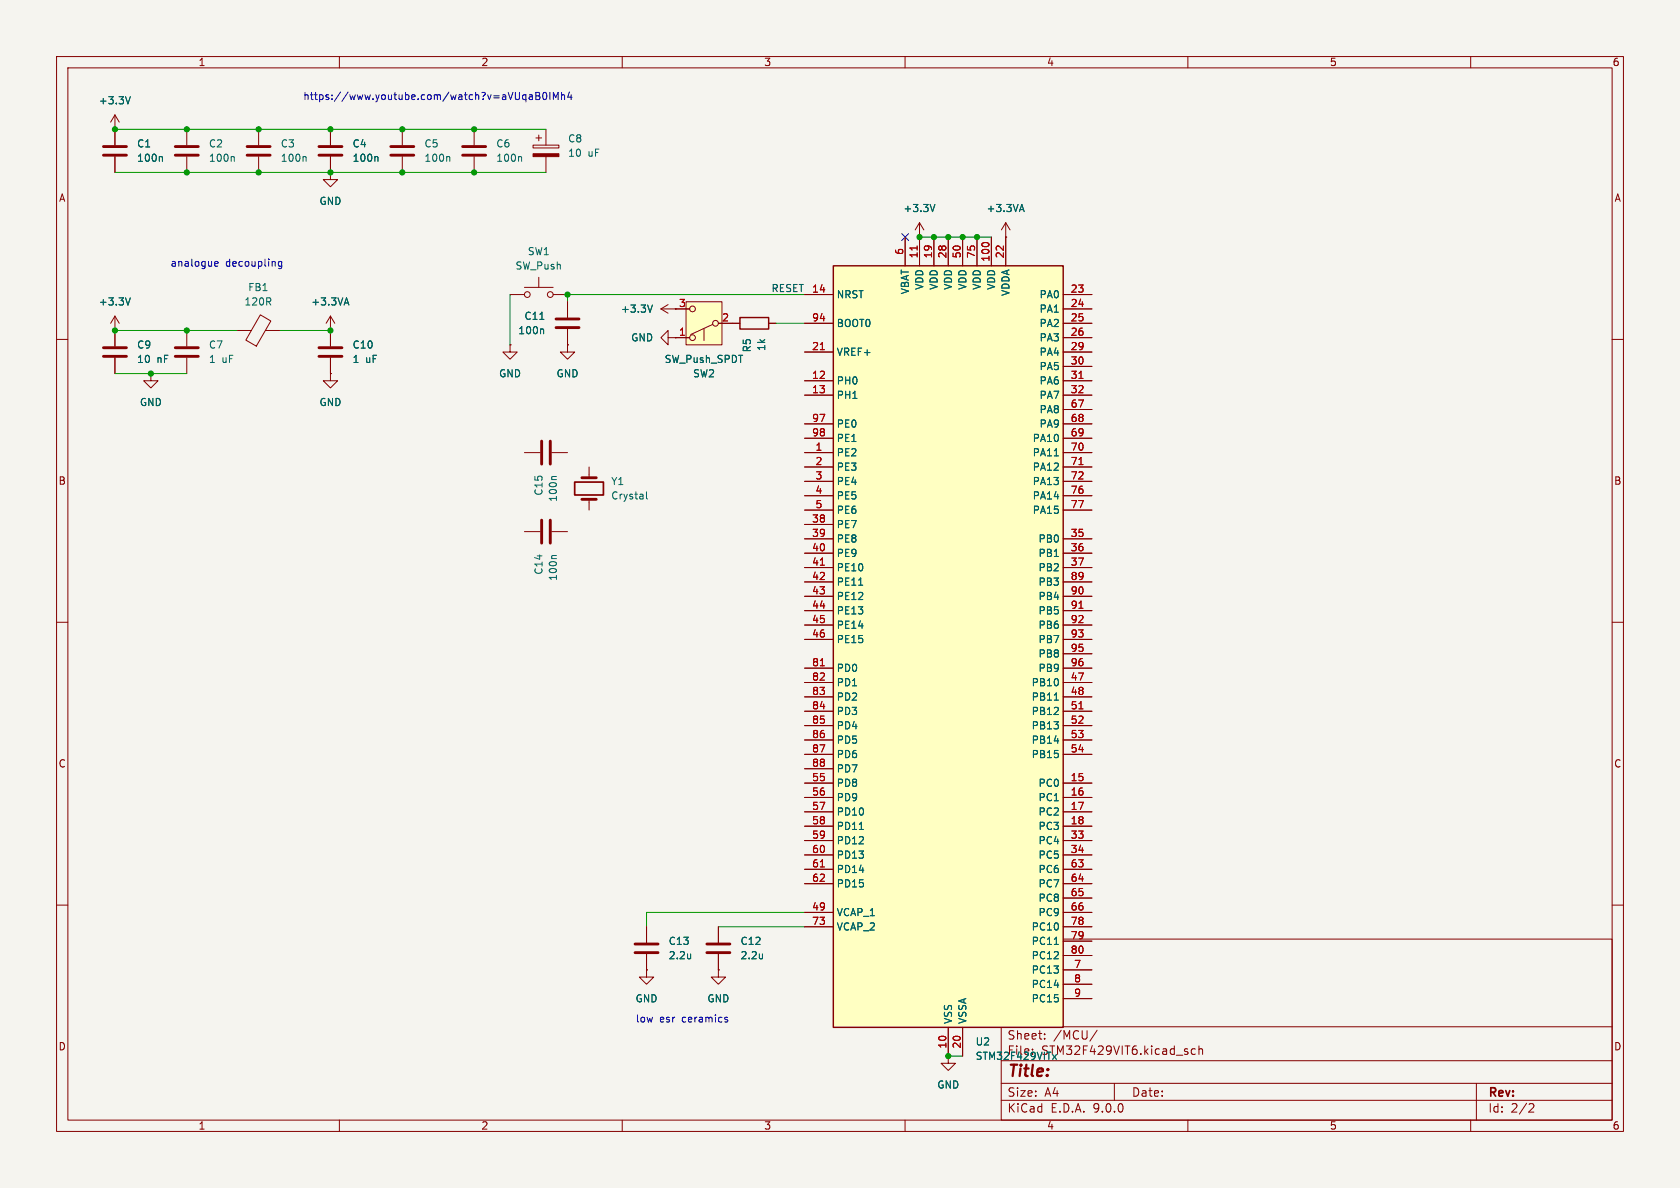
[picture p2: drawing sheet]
<svg xmlns="http://www.w3.org/2000/svg" width="297mm" height="210mm" viewBox="0 0 297 210" stroke-linecap="round" stroke-linejoin="round" font-family="sans-serif">
<path d="M0 0h297v210h-297z" fill="#f5f4ef" stroke="#f5f4ef" stroke-width=".18"/>
<g fill="none" stroke="#840000" stroke-width=".18">
<path d="M10 10h277v190h-277zM12 12h273v186h-273zM60 10v2M110 10v2M160 10v2M210 10v2M260 10v2M58.4 30.5v1.3h1.3l-1.3 1.2-1.3-1.2h1.3M58.4 30.5h.1M58.4 22.9v2.8M58.4 27.7v2.8M71.1 22.9v2.8"/>
<path d="M71.1 27.7v2.8M162.6 39.4l-.8 1.2M162.6 39.4l.7 1.2M162.6 39.4v2.5M58.4 58.4h.1M58.4 55.9l-.7 1.3M58.4 55.9l.8 1.3M58.4 55.9v5.3M90.2 52.1h2.5M92.7 50.8h5.1M95.2 49v1.8M97.8 52.1h2.5"/>
<path d="M100.3 53.3v2.8M100.3 58.2v2.8M162.6 41.9h.1M10 60h2M58.4 66v1.3h1.3l-1.3 1.3-1.3-1.3h1.3M58.4 66h.1M58.4 63.2v2.8M90.2 61v1.2h1.2l-1.2 1.3-1.3-1.3h1.3M90.2 61h.1M285 60h2M92.7 94h2.8M92.7 80h2.8"/>
<path d="M97.5 94h2.8M97.5 80h2.8M10 110h2M285 110h2M10 160h2M177 166h108v32h-108zM285 160h2M60 198v2M110 198v2M160 198v2M167.6 186.7v1.3h1.3l-1.3 1.2-1.2-1.2h1.2M167.6 186.7h.1"/>
<path d="M177 194.5h108M177 191.5h108M177 187.5h108M177 181.5h108M182.5 185.5v.1M184.7 183.6v.1M184.7 182.8v.1M194 182.1l-1.3 2M197 191.5v3M210 198v2M211.3 185.5l-.4-.1-.3 .3v.4l.1 .2h.6M212 185.5l.2-.1 .3 .1 .1 .9"/>
<path d="M212 184.9v1.5M260 198v2M261 191.5v6.5M270.5 195.1l.5 .1 .2 .3-1 1.1h1"/>
<circle cx="93.2" cy="52.1" r=".51"/>
<circle cx="97.3" cy="52.1" r=".51"/>
</g>
<path d="M66.6 27.7l.2 .2v.6M79.3 27.7l.2 .2v.6M165.3 36.1l-.4 1.3M61 53.6h.6M61.3 52.6l.4 1.3M95.4 56.5h.8M95.9 58.2l.2 .1v.7M98.4 98.2h-.7l-.2 .2M98.4 84.2h-.7l-.2 .2" fill="none" stroke="#006464" stroke-width=".18"/>
<path d="M56.4 25.9h4.1M56.4 27.4h4.1M69.1 25.9h4.1M69.1 27.4h4.1M98.3 56.4h4.1M98.3 57.9h4.1M56.4 61.5h4.1M56.4 63h4.1M95.8 78v4M97.3 78v4M95.8 91.9v4.1M97.3 91.9v4.1" fill="none" stroke="#840000" stroke-width=".51"/>
<path d="M147.3 47h40.7v134.6h-40.7z" fill="#ffffc2"/>
<path d="M147.3 47h40.7v134.6h-40.7z" fill="none" stroke="#840000" stroke-width=".25"/>
<g fill="none" stroke="#840000" stroke-width=".18">
<path d="M83.8 22.9v2.8M83.8 27.7v2.8M94.2 25.7h4.6v.5h-4.6zM94.7 24.4h1.1M95.2 23.9v1M96.5 22.9v2.8M96.5 27.7v2.8M142.2 52.1h5.1M142.2 57.2h5.1M160 41.9v5.1M162.6 41.9v5.1M165.1 41.9v5.1"/>
<path d="M167.6 41.9v5.1M170.2 41.9v5.1M172.7 41.9v5.1M175.3 41.9v5.1M177.8 41.9v5.1M188 52.1h5M188 57.2h5M188 54.6h5M188 59.7h5M142.2 62.2h5.1M142.2 67.3h5.1M142.2 69.9h5.1"/>
<path d="M142.2 74.9h5.1M142.2 77.5h5.1M188 62.2h5M188 67.3h5M188 69.9h5M188 74.9h5M188 77.5h5M188 64.8h5M188 72.4h5M142.2 80h5.1M142.2 82.6h5.1M142.2 85.1h5.1"/>
<path d="M142.2 87.6h5.1M142.2 90.2h5.1M142.2 92.7h5.1M142.2 95.3h5.1M142.2 97.8h5.1M188 80h5M188 82.6h5M188 85.1h5M188 87.6h5M188 90.2h5M188 95.3h5M188 97.8h5"/>
<path d="M142.2 100.3h5.1M142.2 102.9h5.1M142.2 105.4h5.1M142.2 108h5.1M142.2 110.5h5.1M142.2 113h5.1M142.2 118.1h5.1M188 100.3h5M188 102.9h5M188 105.4h5M188 108h5M188 110.5h5"/>
<path d="M188 113h5M188 118.1h5M188 115.6h5M142.2 120.7h5.1M142.2 123.2h5.1M142.2 125.7h5.1M142.2 128.3h5.1M142.2 130.8h5.1M142.2 133.4h5.1M142.2 135.9h5.1M142.2 138.4h5.1M188 120.7h5"/>
<path d="M188 123.2h5M188 125.7h5M188 128.3h5M188 130.8h5M188 133.4h5M188 138.4h5M142.2 141h5.1M142.2 143.5h5.1M142.2 146.1h5.1M142.2 148.6h5.1M142.2 151.1h5.1M142.2 153.7h5.1"/>
<path d="M142.2 156.2h5.1M188 141h5M188 143.5h5M188 146.1h5M188 148.6h5M188 151.1h5M188 153.7h5M188 156.2h5M188 158.8h5M142.2 161.3h5.1M142.2 163.8h5.1M188 161.3h5"/>
<path d="M188 163.8h5M188 166.4h5M188 168.9h5M188 171.5h5M188 174h5M188 176.5h5M167.6 181.6v5.1M170.2 181.6v5.1"/>
</g>
<path d="M162.1 43.5v.7M145 61.8h.7M190.7 66.9h.8M145 99.9h.7M190.7 82.1h.8M145 117.7h.7M190.7 107.5h.8M190.7 125.3h.8M145 153.3h.7" fill="none" stroke="#a90000" stroke-width=".18"/>
<path d="M92 27.7l.2 .2v.6M186.4 80.6h.7M151.8 103.4h.7M186.4 123.8h.7M151.9 146.6h.7M186.4 166.9h.7" fill="none" stroke="#006464" stroke-width=".18"/>
<path d="M94.2 27.2h4.6v.5h-4.6z" fill="#840000" stroke="#840000" stroke-width=".18"/>
<path d="M81.8 25.9h4.1M81.8 27.4h4.1" fill="none" stroke="#840000" stroke-width=".51"/>
<path d="M121.3 53.3h6.3v7.7h-6.3z" fill="#ffffc2"/>
<g fill="none" stroke="#840000" stroke-width=".18">
<path d="M20.3 22.9h.1M20.3 20.3l-.7 1.3M20.3 20.3l.8 1.3M20.3 20.3v5.4M20.3 27.7v2.8M33 22.9v2.8M33 27.7v2.8M45.7 22.9v2.8M45.7 27.7v2.8M58.4 30.5h.1M58.4 22.9v2.8M58.4 27.7v2.8"/>
<path d="M177.8 39.4l-.8 1.2M177.8 39.4l.8 1.2M177.8 39.4v7.6M20.3 58.4h.1M20.3 55.9v5.3M20.3 55.9l.8 1.3M20.3 55.9l-.7 1.3M33 58.4v2.8M41.9 58.4h2.5M46 55.7l1.9 1-2.6 4.5-1.8-1.1zM46.9 58.4h2.6M58.4 58.4h.1"/>
<path d="M58.4 58.4v2.8M100.3 53.3v2.8M100.3 58.2v2.8M116.8 54.6h5.1M116.8 54.6l1.3 .8M118.1 59.7v-1.3l-1.3 1.3 1.3 1.3v-1.3h1.3M118.1 53.8l-1.3 .8M119.4 54.6h.1M119.4 59.7h.1M119.4 59.7h2.5M121.3 53.3h6.3v7.7h-6.3zM124.5 58.2v2"/>
<path d="M126 57.4l-3.9 1.7M127 57.2h3.8M135.9 57.2h1.3M142.2 57.2h5.1M142.2 52.1h5.1M160 41.9v5.1M162.6 41.9h.1M162.6 41.9v5.1M165.1 41.9v5.1M167.6 41.9v5.1M170.2 41.9v5.1M172.7 41.9v5.1"/>
<path d="M175.3 41.9v5.1M177.8 41.9h.1M188 57.2h5M188 59.7h5M188 54.6h5M188 52.1h5M20.3 63.2v2.8M26.7 66v1.3h1.2l-1.2 1.3-1.3-1.3h1.3M26.7 66h.1M33 63.2v2.8M58.4 66h.1M58.4 63.2v2.8"/>
<path d="M90.2 61h.1M100.3 61v1.2h1.3l-1.3 1.3-1.2-1.3h1.2M100.3 61h.1M142.2 62.2h5.1M142.2 67.3h5.1M142.2 69.9h5.1M142.2 74.9h5.1M142.2 77.5h5.1M188 62.2h5M188 67.3h5M188 69.9h5M188 74.9h5"/>
<path d="M188 77.5h5M188 64.8h5M188 72.4h5M104.1 82.6v1.9M104.1 88.3v1.9M142.2 80h5.1M142.2 82.6h5.1M142.2 85.1h5.1M142.2 87.6h5.1M142.2 90.2h5.1M142.2 92.7h5.1M142.2 95.3h5.1"/>
<path d="M142.2 97.8h5.1M188 80h5M188 82.6h5M188 85.1h5M188 87.6h5M188 90.2h5M188 95.3h5M188 97.8h5M142.2 100.3h5.1M142.2 102.9h5.1M142.2 105.4h5.1M142.2 108h5.1"/>
<path d="M142.2 110.5h5.1M142.2 113h5.1M142.2 118.1h5.1M188 100.3h5M188 102.9h5M188 105.4h5M188 108h5M188 110.5h5M188 113h5M188 118.1h5M188 115.6h5M142.2 120.7h5.1"/>
<path d="M142.2 123.2h5.1M142.2 125.7h5.1M142.2 128.3h5.1M142.2 130.8h5.1M142.2 133.4h5.1M142.2 135.9h5.1M142.2 138.4h5.1M188 120.7h5M188 123.2h5M188 125.7h5M188 128.3h5M188 130.8h5"/>
<path d="M188 133.4h5M188 138.4h5M142.2 141h5.1M142.2 143.5h5.1M142.2 146.1h5.1M142.2 148.6h5.1M142.2 151.1h5.1M142.2 153.7h5.1M142.2 156.2h5.1M188 141h5M188 143.5h5M188 146.1h5"/>
<path d="M188 148.6h5M188 151.1h5M188 153.7h5M188 156.2h5M188 158.8h5M114.3 171.5v1.2h1.3l-1.3 1.3-1.3-1.3h1.3M114.3 171.5h.1M114.3 163.8v2.8M114.3 168.7v2.8M127 171.5v1.2h1.3l-1.3 1.3-1.3-1.3h1.3M127 171.5h.1M127 163.8v2.8"/>
<path d="M127 168.7v2.8M142.2 161.3h5.1M142.2 163.8h5.1M188 161.3h5M188 163.8h5M188 166.4h5M188 168.9h5M188 171.5h5M188 174h5M188 176.5h5M167.6 186.7h.1M167.6 181.6v5.1"/>
<path d="M170.2 181.6v5.1"/>
<circle cx="122.4" cy="59.7" r=".51"/>
<circle cx="122.4" cy="54.6" r=".51"/>
<circle cx="126.5" cy="57.2" r=".51"/>
</g>
<g fill="none" stroke="#840000" stroke-width=".51">
<path d="M18.3 25.9h4.1M18.3 27.4h4.1M31 25.9h4.1M31 27.4h4.1M43.7 25.9h4.1M43.7 27.4h4.1M18.3 61.5h4.1M18.3 63h4.1M31 61.5h4.1M31 63h4.1M102.9 84.5h2.5M102.9 88.3h2.5"/>
<path d="M112.3 166.9h4M112.3 168.4h4M125 166.9h4M125 168.4h4"/>
</g>
<path d="M101.6 85.2h5.1v2.3h-5.1z" fill="none" stroke="#840000" stroke-width=".3"/>
<g fill="none" stroke="#006464" stroke-width=".18">
<path d="M23 17.1l-.4 1.3M28.5 27.7l.2 .2v.6M41.2 27.7l.2 .2v.6M53.9 27.7l.2 .2v.6M66.6 27.7l.2 .2v.6M165.3 36.1l-.4 1.3M180.3 37h.6M180.6 36.1l.5 1.3M23 52.6l-.4 1.3M61 53.6h.6M61.3 52.6l.4 1.3M95.4 56.5h.8"/>
<path d="M95.9 58.2l.2 .1v.7M115.3 53.9l-.4 1.3M114.3 86.9v1.1l.2 .2M186.4 80.6h.7M151.8 103.4h.7M186.4 123.8h.7M151.9 146.6h.7M122.1 168.6v.9M122.1 169.4h-.1M134.8 168.6v.9M134.8 169.4h-.1M186.4 166.9h.7"/>
</g>
<path d="M130.8 56.1h5.1v2.1h-5.1z" fill="none" stroke="#840000" stroke-width=".25"/>
<path d="M20.3 30.5h76.2M20.3 22.9h76.2M20.3 58.4h21.6M49.5 58.4h8.9M90.2 52.1v8.9M137.2 57.2h5M142.2 52.1h-41.9v1.2M162.6 41.9h12.7M20.3 66h12.7M127 163.8h15.2M142.2 161.3h-27.9v2.5M167.6 186.7h2.6" fill="none" stroke="#009600" stroke-width=".18"/>
<path d="M159.4 41.3l1.2 1.2M160.6 41.3l-1.2 1.2" fill="none" stroke="#000084" stroke-width=".18"/>
<g fill="none" stroke="#0000c2" stroke-width=".18">
<path d="M93.6 16.8h.5v.8M94.1 17.1h-.4l-.2 .2 .2 .3 .4-.1M94.7 16.3h.5l.2 .3-.2 .3 .2 .2 .1 .3-.3 .2h-.5zM94.7 16.9h.5M96.1 16.5l.1-.2a.68 .68 0 0 1 .5 .7 .68 .68 0 0 1-.5 .6l-.1-.1-.2-.4zM97.2 16.3v1.3M97.8 17.6v-1.3l.4 .9 .5-.9v1.3M99.3 16.9l.2-.1h.3v.8M99.3 16.3v1.3M100.7 16.3l-.3 .9h.7M101 16.8v.8M38 46.6l.6-.1-.1-.2-.4-.1-.1 .2v.6h.5"/>
<path d="M49.8 46.3l-.4-.1-.2 .3 .1 .5h.5M49.8 46.2v1l-.2 .3-.3-.1M128.3 179.8l.3 .1M128.3 180.2l.3 .1 .1 .2-.2 .2h-.3"/>
</g>
<path d="M162.1 43.5v.7M145 61.8h.7M190.7 66.9h.8M145 99.9h.7M190.7 82.1h.8M145 117.7h.7M190.7 107.5h.8M190.7 125.3h.8M145 153.3h.7" fill="none" stroke="#a90000" stroke-width=".18"/>
<g fill="#009600" stroke="#009600" stroke-width=".18">
<circle cx="26.7" cy="66" r=".46"/>
<circle cx="33" cy="30.5" r=".46"/>
<circle cx="45.7" cy="30.5" r=".46"/>
<circle cx="45.7" cy="22.9" r=".46"/>
<circle cx="33" cy="22.9" r=".46"/>
<circle cx="33" cy="58.4" r=".46"/>
<circle cx="20.3" cy="58.4" r=".46"/>
<circle cx="20.3" cy="22.9" r=".46"/>
<circle cx="71.1" cy="22.9" r=".46"/>
<circle cx="83.8" cy="30.5" r=".46"/>
<circle cx="71.1" cy="30.5" r=".46"/>
<circle cx="58.4" cy="30.5" r=".46"/>
<circle cx="58.4" cy="22.9" r=".46"/>
<circle cx="83.8" cy="22.9" r=".46"/>
<circle cx="100.3" cy="52.1" r=".46"/>
<circle cx="58.4" cy="58.4" r=".46"/>
<circle cx="172.7" cy="41.9" r=".46"/>
<circle cx="167.6" cy="186.7" r=".46"/>
<circle cx="165.1" cy="41.9" r=".46"/>
<circle cx="167.6" cy="41.9" r=".46"/>
<circle cx="170.2" cy="41.9" r=".46"/>
<circle cx="162.6" cy="41.9" r=".46"/>
</g>
<text font-size="2.8" fill="#840000" x="178" y="190.9">Title:</text>
<g font-size="2.1" fill="#840000">
<text x="178" y="184">Sheet:</text>
<text x="186.2" y="184">/MCU/</text>
<text x="178" y="196.9">KiCad</text>
<text x="178" y="194.1">Size:</text>
<text x="184.7" y="194.1">A4</text>
<text x="185.7" y="196.9">E.D.A.</text>
<text x="193.3" y="196.9">9.0.0</text>
<text x="200" y="194.1">Date:</text>
<text x="263" y="194.3">Rev:</text>
<text x="263" y="196.9">Id:</text>
<text x="267.1" y="196.9">2/2</text>
</g>
<g font-size="2.1" fill="#006464">
<text x="178" y="186.7">File:</text>
<text x="184.1" y="186.7">STM32F429VIT6.kicad_sch</text>
</g>
<g font-size="1.8" fill="#840000">
<text x="35" y="11.9">1</text>
<text x="85" y="11.9">2</text>
<text x="135" y="11.9">3</text>
<text x="185" y="11.9">4</text>
<text x="235" y="11.9">5</text>
<text x="285" y="11.9">6</text>
<text x="10.3" y="35.9">A</text>
<text x="285.3" y="35.9">A</text>
<text x="10.3" y="85.9">B</text>
<text x="285.3" y="85.9">B</text>
<text x="10.3" y="135.9">C</text>
<text x="285.3" y="135.9">C</text>
<text x="10.3" y="185.9">D</text>
<text x="285.3" y="185.9">D</text>
<text x="35" y="199.9">1</text>
<text x="85" y="199.9">2</text>
<text x="135" y="199.9">3</text>
<text x="185" y="199.9">4</text>
<text x="235" y="199.9">5</text>
<text x="285" y="199.9">6</text>
</g>
<g font-size="1.8" fill="#0000c2">
<text x="53.5" y="17.9">https://www.youtube.com/watch?v=aVUqaB0IMh4</text>
<text x="30.1" y="47.3">analogue</text>
<text x="39.9" y="47.3">decoupling</text>
<text x="112.3" y="181">low</text>
<text x="116.6" y="181">esr</text>
<text x="120.7" y="181">ceramics</text>
</g>
<g font-size="1.8" fill="#006464">
<text x="17.4" y="18.6">+3.3V</text>
<text x="24.1" y="26.3">C1</text>
<text x="24.1" y="28.8">100n</text>
<text x="36.8" y="26.3">C2</text>
<text x="36.8" y="28.8">100n</text>
<text x="49.5" y="26.3">C3</text>
<text x="49.5" y="28.8">100n</text>
<text x="62.2" y="26.3">C4</text>
<text x="62.2" y="28.8">100n</text>
<text x="74.9" y="26.3">C5</text>
<text x="74.9" y="28.8">100n</text>
<text x="87.6" y="26.3">C6</text>
<text x="87.6" y="28.8">100n</text>
<text x="100.3" y="25.4">C8</text>
<text x="100.3" y="27.9">10</text>
<text x="103.9" y="27.9">uF</text>
<text x="56.4" y="36.4">GND</text>
<text x="159.6" y="37.7">+3.3V</text>
<text x="174.3" y="37.7">+3.3VA</text>
<text x="91" y="47.9">SW_Push</text>
<text x="93.2" y="45.3">SW1</text>
<text x="43.8" y="51.7">FB1</text>
<text x="147.8" y="52.9">NRST</text>
<text x="160.9" y="52.1" transform="rotate(-90 160.9 52.1)">VBAT</text>
<text x="163.4" y="51.3" transform="rotate(-90 163.4 51.3)">VDD</text>
<text x="166" y="51.3" transform="rotate(-90 166 51.3)">VDD</text>
<text x="168.5" y="51.3" transform="rotate(-90 168.5 51.3)">VDD</text>
<text x="171" y="51.3" transform="rotate(-90 171 51.3)">VDD</text>
<text x="173.6" y="51.3" transform="rotate(-90 173.6 51.3)">VDD</text>
<text x="176.1" y="51.3" transform="rotate(-90 176.1 51.3)">VDD</text>
<text x="178.7" y="52.4" transform="rotate(-90 178.7 52.4)">VDDA</text>
<text x="183.7" y="52.9">PA0</text>
<text x="17.4" y="54.2">+3.3V</text>
<text x="43.1" y="54.2">120R</text>
<text x="54.9" y="54.2">+3.3VA</text>
<text x="91.5" y="59.3">100n</text>
<text x="92.6" y="56.7">C11</text>
<text x="109.7" y="55.5">+3.3V</text>
<text x="147.8" y="58">BOOT0</text>
<text x="183.7" y="55.5">PA1</text>
<text x="183.7" y="58">PA2</text>
<text x="24.1" y="61.8">C9</text>
<text x="24.1" y="64.4">10</text>
<text x="27.7" y="64.4">nF</text>
<text x="36.8" y="61.8">C7</text>
<text x="36.8" y="64.4">1</text>
<text x="39.2" y="64.4">uF</text>
<text x="62.2" y="64.4">1</text>
<text x="62.2" y="61.8">C10</text>
<text x="64.6" y="64.4">uF</text>
<text x="111.5" y="60.6">GND</text>
<text x="117.4" y="64.4">SW_Push_SPDT</text>
<text x="132.9" y="62.4" transform="rotate(-90 132.9 62.4)">R5</text>
<text x="135.5" y="62.1" transform="rotate(-90 135.5 62.1)">1k</text>
<text x="147.8" y="63.1">VREF+</text>
<text x="183.7" y="60.6">PA3</text>
<text x="183.7" y="63.1">PA4</text>
<text x="183.7" y="65.6">PA5</text>
<text x="24.6" y="72">GND</text>
<text x="56.4" y="72">GND</text>
<text x="88.1" y="66.9">GND</text>
<text x="98.3" y="66.9">GND</text>
<text x="122.4" y="66.9">SW2</text>
<text x="147.8" y="68.2">PH0</text>
<text x="147.8" y="70.7">PH1</text>
<text x="183.7" y="68.2">PA6</text>
<text x="183.7" y="70.7">PA7</text>
<text x="147.8" y="75.8">PE0</text>
<text x="183.7" y="73.3">PA8</text>
<text x="183.7" y="75.8">PA9</text>
<text x="147.8" y="78.3">PE1</text>
<text x="147.8" y="80.9">PE2</text>
<text x="147.8" y="83.4">PE3</text>
<text x="182.5" y="78.3">PA10</text>
<text x="182.5" y="80.9">PA11</text>
<text x="182.5" y="83.4">PA12</text>
<text x="96.1" y="87.7" transform="rotate(-90 96.1 87.7)">C15</text>
<text x="98.7" y="88.8" transform="rotate(-90 98.7 88.8)">100n</text>
<text x="108" y="86">Y1</text>
<text x="108" y="88.5">Crystal</text>
<text x="147.8" y="86">PE4</text>
<text x="147.8" y="88.5">PE5</text>
<text x="182.5" y="86">PA13</text>
<text x="182.5" y="88.5">PA14</text>
<text x="147.8" y="91">PE6</text>
<text x="147.8" y="93.6">PE7</text>
<text x="182.5" y="91">PA15</text>
<text x="96.1" y="101.7" transform="rotate(-90 96.1 101.7)">C14</text>
<text x="147.8" y="96.1">PE8</text>
<text x="147.8" y="98.7">PE9</text>
<text x="147.8" y="101.2">PE10</text>
<text x="183.5" y="96.1">PB0</text>
<text x="183.5" y="98.7">PB1</text>
<text x="183.5" y="101.2">PB2</text>
<text x="98.7" y="102.8" transform="rotate(-90 98.7 102.8)">100n</text>
<text x="147.8" y="103.7">PE11</text>
<text x="147.8" y="106.3">PE12</text>
<text x="183.5" y="103.7">PB3</text>
<text x="183.5" y="106.3">PB4</text>
<text x="147.8" y="108.8">PE13</text>
<text x="147.8" y="111.4">PE14</text>
<text x="147.8" y="113.9">PE15</text>
<text x="183.5" y="108.8">PB5</text>
<text x="183.5" y="111.4">PB6</text>
<text x="183.5" y="113.9">PB7</text>
<text x="147.8" y="119">PD0</text>
<text x="183.5" y="116.4">PB8</text>
<text x="183.5" y="119">PB9</text>
<text x="147.8" y="121.5">PD1</text>
<text x="147.8" y="124.1">PD2</text>
<text x="182.3" y="121.5">PB10</text>
<text x="182.3" y="124.1">PB11</text>
<text x="147.8" y="126.6">PD3</text>
<text x="147.8" y="129.1">PD4</text>
<text x="147.8" y="131.7">PD5</text>
<text x="182.3" y="126.6">PB12</text>
<text x="182.3" y="129.1">PB13</text>
<text x="182.3" y="131.7">PB14</text>
<text x="147.8" y="134.2">PD6</text>
<text x="147.8" y="136.8">PD7</text>
<text x="182.3" y="134.2">PB15</text>
<text x="147.8" y="139.3">PD8</text>
<text x="147.8" y="141.8">PD9</text>
<text x="183.5" y="139.3">PC0</text>
<text x="183.5" y="141.8">PC1</text>
<text x="147.8" y="144.4">PD10</text>
<text x="147.8" y="146.9">PD11</text>
<text x="147.8" y="149.5">PD12</text>
<text x="183.5" y="144.4">PC2</text>
<text x="183.5" y="146.9">PC3</text>
<text x="183.5" y="149.5">PC4</text>
<text x="147.8" y="152">PD13</text>
<text x="147.8" y="154.5">PD14</text>
<text x="183.5" y="152">PC5</text>
<text x="183.5" y="154.5">PC6</text>
<text x="147.8" y="157.1">PD15</text>
<text x="183.5" y="157.1">PC7</text>
<text x="183.5" y="159.6">PC8</text>
<text x="118.1" y="167.2">C13</text>
<text x="130.8" y="167.2">C12</text>
<text x="147.8" y="162.2">VCAP_1</text>
<text x="147.8" y="164.7">VCAP_2</text>
<text x="182.3" y="164.7">PC10</text>
<text x="182.3" y="167.2">PC11</text>
<text x="183.5" y="162.2">PC9</text>
<text x="118.1" y="169.8">2.2u</text>
<text x="130.8" y="169.8">2.2u</text>
<text x="182.3" y="169.8">PC12</text>
<text x="182.3" y="172.3">PC13</text>
<text x="112.3" y="177.4">GND</text>
<text x="125" y="177.4">GND</text>
<text x="182.3" y="174.9">PC14</text>
<text x="182.3" y="177.4">PC15</text>
<text x="168.5" y="181.1" transform="rotate(-90 168.5 181.1)">VSS</text>
<text x="171" y="181.1" transform="rotate(-90 171 181.1)">VSSA</text>
<text x="172.4" y="185">U2</text>
<text x="172.4" y="187.6">STM32F429VITx</text>
<text x="165.6" y="192.6">GND</text>
</g>
<g font-size="1.8" fill="#a90000">
<text x="159.8" y="45.2" transform="rotate(-90 159.8 45.2)">6</text>
<text x="162.3" y="45.8" transform="rotate(-90 162.3 45.8)">11</text>
<text x="164.8" y="45.8" transform="rotate(-90 164.8 45.8)">19</text>
<text x="167.4" y="45.8" transform="rotate(-90 167.4 45.8)">28</text>
<text x="169.9" y="45.8" transform="rotate(-90 169.9 45.8)">50</text>
<text x="172.5" y="45.8" transform="rotate(-90 172.5 45.8)">75</text>
<text x="175" y="46.4" transform="rotate(-90 175 46.4)">100</text>
<text x="177.5" y="45.8" transform="rotate(-90 177.5 45.8)">22</text>
<text x="143.5" y="51.8">14</text>
<text x="189.2" y="51.8">23</text>
<text x="119.9" y="59.4">1</text>
<text x="119.9" y="54.4">3</text>
<text x="127.6" y="56.9">2</text>
<text x="143.5" y="56.9">94</text>
<text x="189.2" y="54.4">24</text>
<text x="189.2" y="56.9">25</text>
<text x="189.2" y="59.4">26</text>
<text x="143.5" y="62">21</text>
<text x="189.2" y="62">29</text>
<text x="189.2" y="64.5">30</text>
<text x="143.5" y="67.1">12</text>
<text x="143.5" y="69.6">13</text>
<text x="189.2" y="67.1">31</text>
<text x="189.2" y="69.6">32</text>
<text x="143.5" y="74.7">97</text>
<text x="143.5" y="77.2">98</text>
<text x="189.2" y="72.1">67</text>
<text x="189.2" y="74.7">68</text>
<text x="189.2" y="77.2">69</text>
<text x="144.1" y="79.8">1</text>
<text x="144.1" y="82.3">2</text>
<text x="189.2" y="79.8">70</text>
<text x="189.2" y="82.3">71</text>
<text x="144.1" y="84.8">3</text>
<text x="144.1" y="87.4">4</text>
<text x="144.1" y="89.9">5</text>
<text x="189.2" y="84.8">72</text>
<text x="189.2" y="87.4">76</text>
<text x="189.2" y="89.9">77</text>
<text x="143.5" y="92.5">38</text>
<text x="143.5" y="95">39</text>
<text x="189.2" y="95">35</text>
<text x="143.5" y="97.5">40</text>
<text x="143.5" y="100.1">41</text>
<text x="189.2" y="97.5">36</text>
<text x="189.2" y="100.1">37</text>
<text x="143.5" y="102.6">42</text>
<text x="143.5" y="105.2">43</text>
<text x="143.5" y="107.7">44</text>
<text x="189.2" y="102.6">89</text>
<text x="189.2" y="105.2">90</text>
<text x="189.2" y="107.7">91</text>
<text x="143.5" y="110.2">45</text>
<text x="143.5" y="112.8">46</text>
<text x="189.2" y="110.2">92</text>
<text x="189.2" y="112.8">93</text>
<text x="143.5" y="117.9">81</text>
<text x="189.2" y="115.3">95</text>
<text x="189.2" y="117.9">96</text>
<text x="143.5" y="120.4">82</text>
<text x="143.5" y="122.9">83</text>
<text x="143.5" y="125.5">84</text>
<text x="189.2" y="120.4">47</text>
<text x="189.2" y="122.9">48</text>
<text x="189.2" y="125.5">51</text>
<text x="143.5" y="128">85</text>
<text x="143.5" y="130.6">86</text>
<text x="189.2" y="128">52</text>
<text x="189.2" y="130.6">53</text>
<text x="143.5" y="133.1">87</text>
<text x="143.5" y="135.6">88</text>
<text x="189.2" y="133.1">54</text>
<text x="143.5" y="138.2">55</text>
<text x="143.5" y="140.7">56</text>
<text x="143.5" y="143.3">57</text>
<text x="189.2" y="138.2">15</text>
<text x="189.2" y="140.7">16</text>
<text x="189.2" y="143.3">17</text>
<text x="143.5" y="145.8">58</text>
<text x="143.5" y="148.3">59</text>
<text x="189.2" y="145.8">18</text>
<text x="189.2" y="148.3">33</text>
<text x="143.5" y="150.9">60</text>
<text x="143.5" y="153.4">61</text>
<text x="143.5" y="156">62</text>
<text x="189.2" y="150.9">34</text>
<text x="189.2" y="153.4">63</text>
<text x="189.2" y="156">64</text>
<text x="143.5" y="161">49</text>
<text x="189.2" y="158.5">65</text>
<text x="189.2" y="161">66</text>
<text x="143.5" y="163.6">73</text>
<text x="189.2" y="163.6">78</text>
<text x="189.2" y="166.1">79</text>
<text x="189.2" y="168.7">80</text>
<text x="189.8" y="171.2">7</text>
<text x="189.8" y="173.7">8</text>
<text x="189.8" y="176.3">9</text>
<text x="167.4" y="185.5" transform="rotate(-90 167.4 185.5)">10</text>
<text x="169.9" y="185.5" transform="rotate(-90 169.9 185.5)">20</text>
</g>
<text font-size="1.8" fill="#0f0f0f" x="136.3" y="51.7">RESET</text>
</svg>
